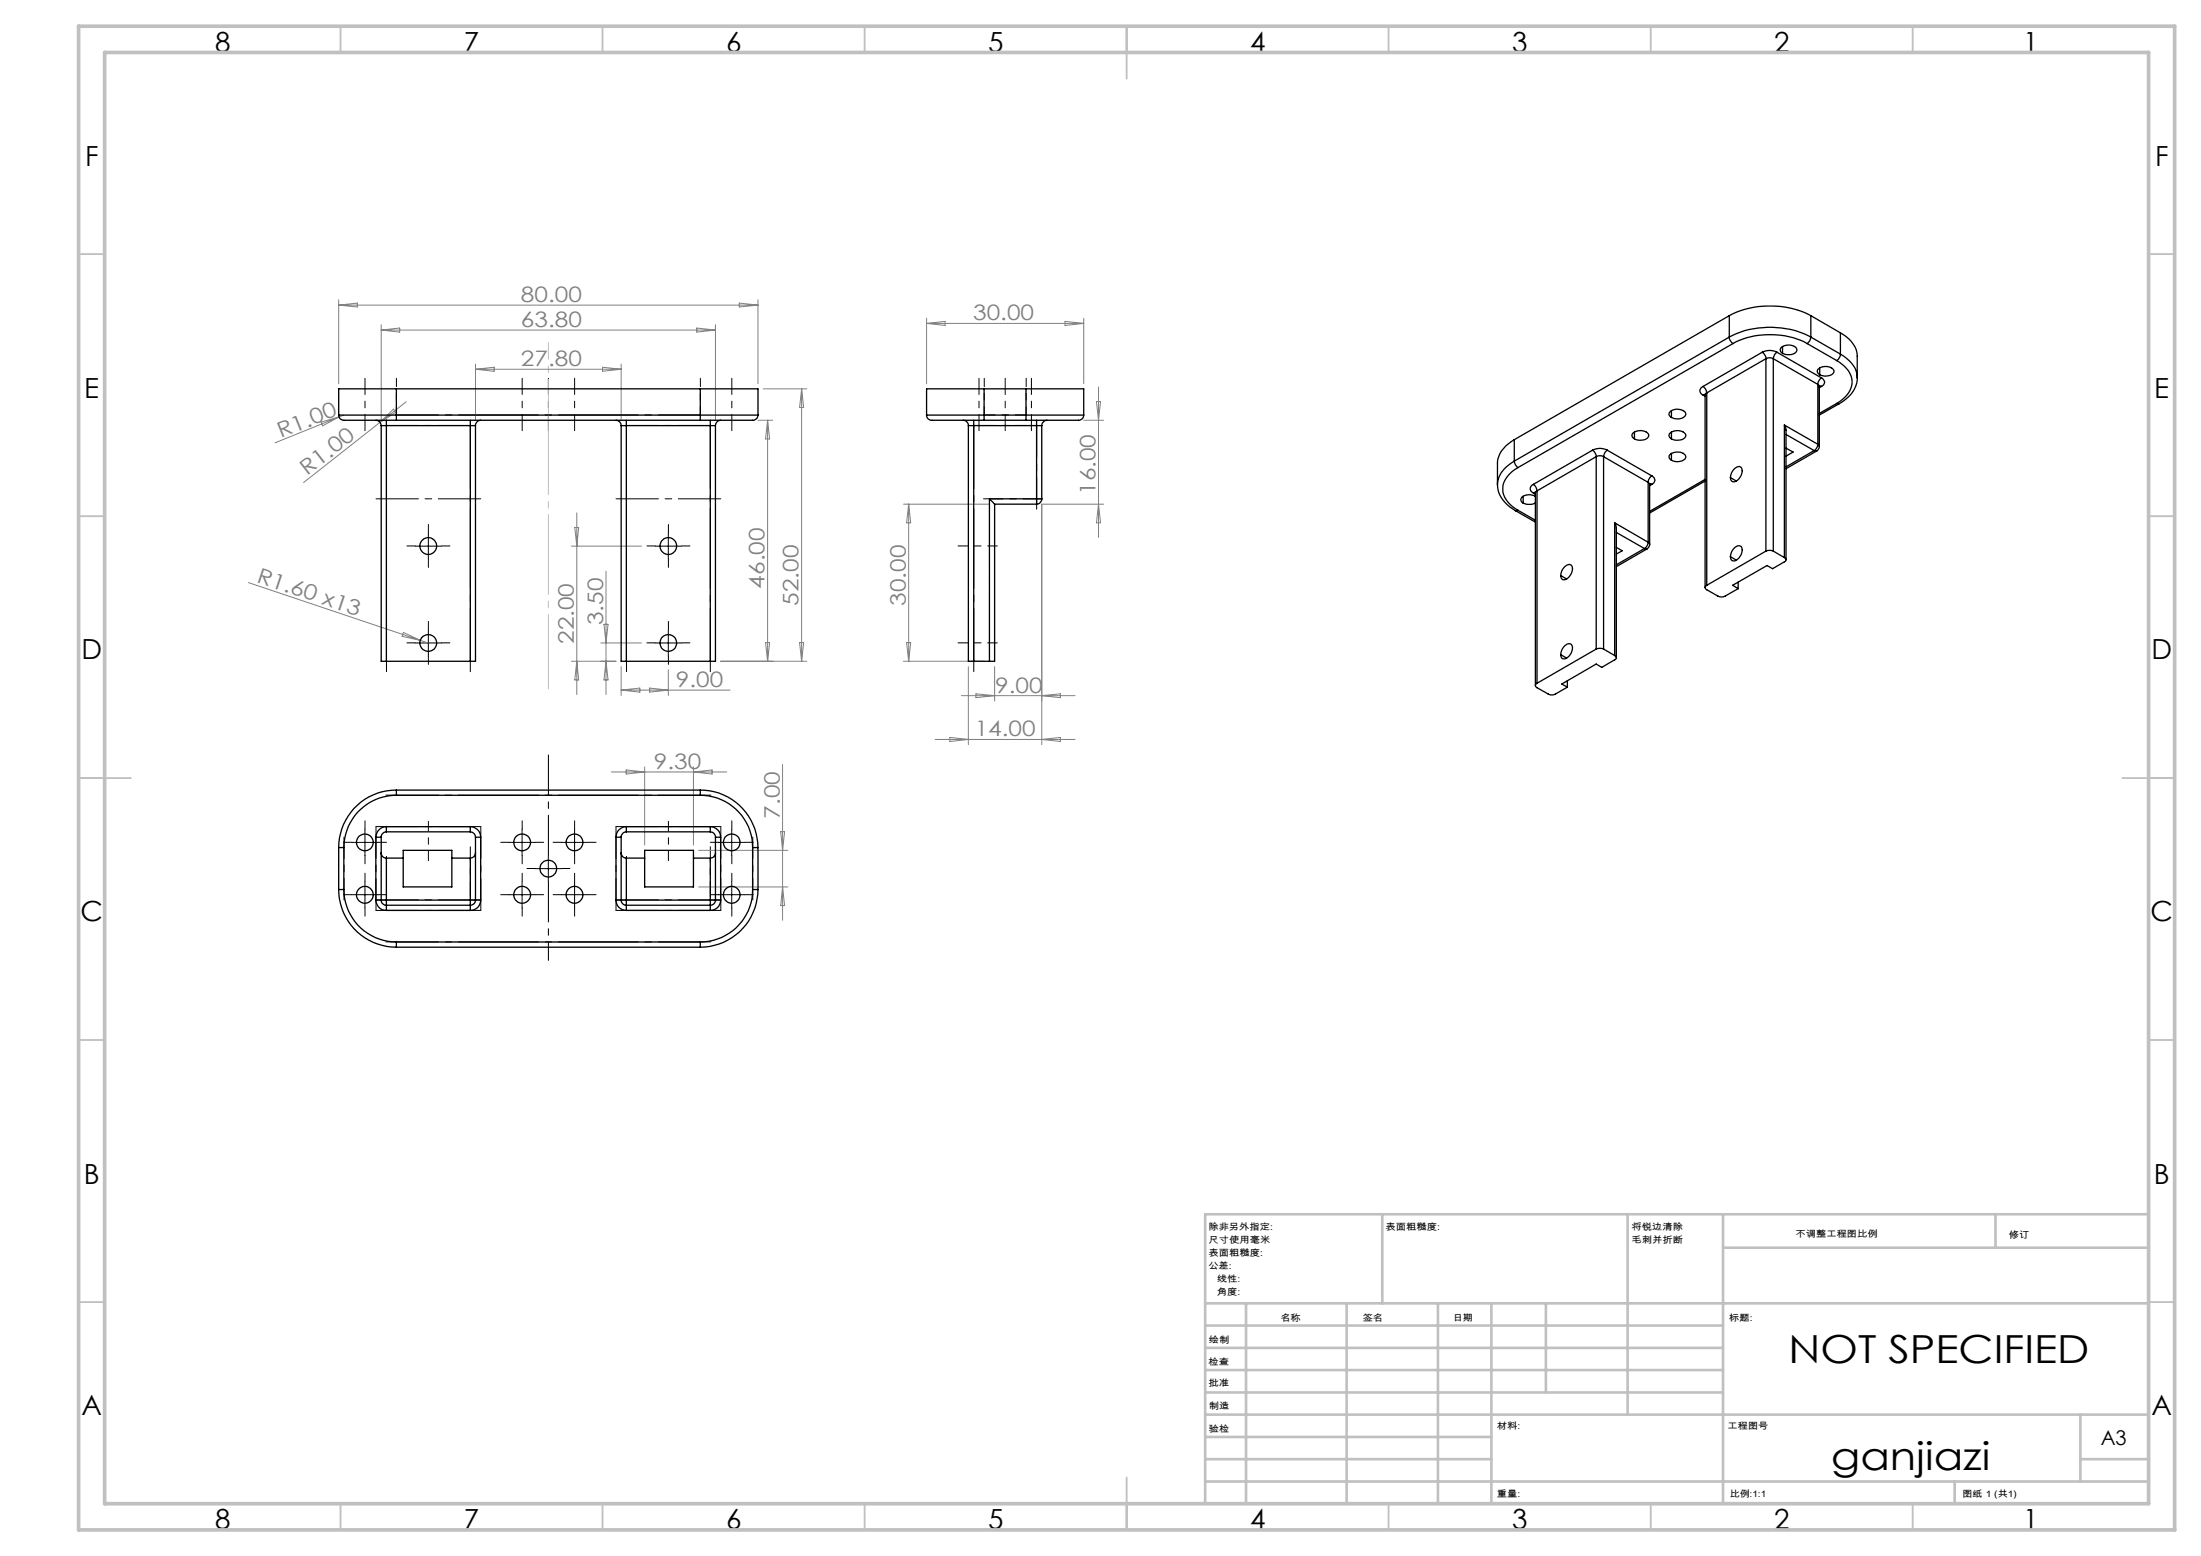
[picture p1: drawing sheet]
<svg xmlns="http://www.w3.org/2000/svg" width="420mm" height="297mm" viewBox="0 0 420 297" stroke-linecap="round" stroke-linejoin="round" font-family="sans-serif">
<g fill="none" stroke="#808080" stroke-width=".19">
<path d="M64.6 57.2v16M64.6 58.2h80M64.6 58.2l3.6-.3v.7zM141.1 57.9l3.5 .3-3.5 .4zM144.6 57.2v16M64.7 79.6l-12.2 4.9M65.6 79.2l-.9 .4M72.7 62v18.2M72.7 63h63.8M72.7 63l3.6-.4v.8zM77.5 76.7l-19.6 15.4M90.7 69.5v10.7"/>
<path d="M90.7 70.5h27.8M90.7 70.5l3.6-.4v.8zM115 70.1l3.5 .4-3.5 .4zM118.5 69.5v10.7M133 62.6l3.5 .4-3.5 .4zM136.5 62v18.2M145.6 74.2h8.4M153 74.2v52M153 74.2l.4 3.6h-.8zM176.8 61.7l3.5-.4v.8zM176.8 60.7v12.5M176.8 61.7h30"/>
<path d="M203.2 61.3l3.6 .4-3.6 .4zM206.8 60.7v12.5M209.2 76.7h.8l-.4 3.5zM209.6 73.9v28.7M61.3 80.6l3.4-1-3.1 1.7zM72.5 80.6l2.6-2.5 .4 .6zM110.1 97.9v34.7M144.6 80.2h2.9M146.5 80.2v46M146.5 80.2l.4 3.6h-.8zM172.4 96.2h16.4M173.4 96.2l.4 3.6h-.8z"/>
<path d="M173.4 96.2v30M206.8 80.2h3.8M209.6 96.2l.4 3.6h-.8zM210.6 96.2h-11.8v45.9M47.4 111.2l32.8 11M109 104.2h13.4M109.7 100.7h.7l-.3 3.5zM115.3 119.2h.7l-.4 3.5zM115.6 109v23.6M77 120.7l3.2 1.5-3.5-.7zM80.2 122.2l1.5 .5M80.7 121.5l-.3 .4"/>
<path d="M109 126.2h8.5M110.1 126.2l.3 3.6h-.7zM114.7 122.7h7.7M115.6 126.2l.4 3.6h-.7zM118.5 127.2v5.5M118.5 131.7h20.8M118.5 131.7l3.6-.4v.8zM124 131.3l3.5 .4-3.5 .4zM127.5 127.8v4.9M137.5 126.2h16.5M146.1 122.7h.8l-.4 3.5zM152.6 122.7h.8l-.4 3.5z"/>
<path d="M172.4 126.2h15.4M173 122.7h.8l-.4 3.5zM183.4 132.8h21.7M184.8 127.2v14.9M186.2 132.4l3.6 .4-3.6 .4zM189.8 127.2v6.6M198.8 132.8l3.6-.4v.8zM116.7 147.4h22M119.5 147l3.5 .4-3.5 .3zM123 146.4v14.9M132.3 146.4v14.9M132.3 147.4l3.6-.4v.7z"/>
<path d="M149 158.7h.7l-.4 3.6zM149.3 145.9v29.7M178.4 141.1h26.7M181.3 140.8l3.5 .3-3.5 .4zM198.8 141.1l3.6-.3v.7zM133.3 169.3h17.1M133.3 162.3h17.1M149.3 169.3l.4 3.6h-.7z"/>
</g>
<path d="M75.6 72.2v7M133.6 72.2v7M187.8 72.2v7M195.8 72.2v7" fill="none" stroke="#000" stroke-width=".19" stroke-dasharray="15.2 1.3 1.3 1.3" stroke-dashoffset="13.6"/>
<path d="M69.6 82.2v-10M99.6 82.2v-10M104.6 82.2v-10M109.6 82.2v-10M139.6 82.2v-10M186.8 82.2v-10M191.8 82.2v-10M196.8 82.2v-10" fill="none" stroke="#000" stroke-width=".19" stroke-dasharray="15.2 1.3 1.3 1.3" stroke-dashoffset="12.1"/>
<path d="M75.6 79.2h58" fill="none" stroke="#000" stroke-width=".19" stroke-dasharray="15.2 1.3 1.3 1.3" stroke-dashoffset="7.2"/>
<path d="M73.7 81.2h16M119.5 81.2h16M197.8 97.2v-16M71.7 157.8v16M117.5 157.8v16M91.7 173.8v-16M137.5 173.8v-16" fill="none" stroke="#000" stroke-width=".19" stroke-dasharray="15.2 1.3 1.3 1.3" stroke-dashoffset="9.1"/>
<path d="M73.7 128.2v-47M89.7 128.2v-47M119.5 128.2v-47M135.5 128.2v-47M185.8 128.2v-47" fill="none" stroke="#000" stroke-width=".19" stroke-dasharray="15.2 1.3 1.3 1.3" stroke-dashoffset="3.2"/>
<path d="M91.7 95.2h-20M137.5 95.2h-20M91.7 157.8h-20M137.5 157.8h-20M71.7 173.8h20M91.7 171.8h-20M117.5 173.8h20M137.5 171.8h-20" fill="none" stroke="#000" stroke-width=".19" stroke-dasharray="15.2 1.3 1.3 1.3" stroke-dashoffset="7.1"/>
<g fill="none" stroke="#000" stroke-width=".19" stroke-dasharray="15.2 1.3 1.3 1.3">
<path d="M79.2 104.2h-1.6M81.7 101.7v-1.6M81.7 106.7v1.6M84.2 104.2h1.6M125 104.2h-1.6M127.5 101.7v-1.6M127.5 106.7v1.6M130 104.2h1.6M79.2 122.7h-1.6M81.7 120.2v-1.6M81.7 125.2v1.6M84.2 122.7h1.6"/>
<path d="M125 122.7h-1.6M127.5 120.2v-1.6M127.5 125.2v1.6M130 122.7h1.6M69.6 158.3v-1.6M99.6 158.3v-1.6M109.6 158.3v-1.6M139.6 158.3v-1.6M67.1 160.8h-1.6M67.1 170.8h-1.6M69.6 163.3v1.6M69.6 168.3v-1.6"/>
<path d="M69.6 173.3v1.6M72.1 160.8h1.6M72.1 170.8h1.6M97.1 160.8h-1.6M97.1 170.8h-1.6M99.6 163.3v1.6M99.6 168.3v-1.6M99.6 173.3v1.6M102.1 160.8h1.6M102.1 165.8h-1.6M102.1 170.8h1.6M107.1 160.8h-1.6"/>
<path d="M107.1 165.8h1.6M107.1 170.8h-1.6M109.6 163.3v1.6M109.6 168.3v-1.6M109.6 173.3v1.6M112.1 160.8h1.6M112.1 170.8h1.6M137.1 170.8h-1.6M137.1 160.8h-1.6M139.6 168.3v-1.6M139.6 173.3v1.6M139.6 163.3v1.6"/>
<path d="M142.1 170.8h1.6M142.1 160.8h1.6"/>
</g>
<path d="M187.8 79.2h8" fill="none" stroke="#000" stroke-width=".19" stroke-dasharray="15.2 1.3 1.3 1.3" stroke-dashoffset="13.1"/>
<path d="M185.8 81.2h12M65.6 159.8v12M143.6 171.8v-12" fill="none" stroke="#000" stroke-width=".19" stroke-dasharray="15.2 1.3 1.3 1.3" stroke-dashoffset="11.1"/>
<path d="M190.3 104.2h-7.5M190.3 122.7h-7.5M81.7 164.3v-7.5M127.5 164.3v-7.5" fill="none" stroke="#000" stroke-width=".19" stroke-dasharray="15.2 1.3 1.3 1.3" stroke-dashoffset="13.4"/>
<path d="M187.7 95.2h11.3" fill="none" stroke="#000" stroke-width=".19" stroke-dasharray="15.2 1.3 1.3 1.3" stroke-dashoffset="11.5"/>
<path d="M188.8 96.3v28.8" fill="none" stroke="#000" stroke-width=".19" stroke-dasharray="15.2 1.3 1.3 1.3" stroke-dashoffset="2.7"/>
<path d="M135.6 151.8h-62M73.6 179.8h62" fill="none" stroke="#000" stroke-width=".19" stroke-dasharray="15.2 1.3 1.3 1.3" stroke-dashoffset="5.2"/>
<path d="M73.7 163.5v9.4M89.7 171.1v-9.5M119.5 163.5v9.4M135.5 171.1v-9.5" fill="none" stroke="#000" stroke-width=".19" stroke-dasharray="15.2 1.3 1.3 1.3" stroke-dashoffset="12.4"/>
<path d="M104.6 163.3v-19.2" fill="none" stroke="#000" stroke-width=".19" stroke-dasharray="15.2 1.3 1.3 1.3" stroke-dashoffset="7.6"/>
<path d="M104.6 168.3v15" fill="none" stroke="#000" stroke-width=".19" stroke-dasharray="15.2 1.3 1.3 1.3" stroke-dashoffset="7.5"/>
<g fill="none" stroke="#000" stroke-width=".19">
<path d="M79.2 104.2h5M81.7 101.7v5M125 104.2h5M127.5 101.7v5M79.2 122.7h5M81.7 120.2v5M125 122.7h5M127.5 120.2v5M69.6 158.3v5M99.6 158.3v5M109.6 158.3v5M139.6 158.3v5"/>
<path d="M67.1 160.8h5M67.1 170.8h5M69.6 168.3v5M97.1 160.8h5M97.1 170.8h5M99.6 168.3v5M102.1 165.8h5M104.6 163.3v5M107.1 160.8h5M107.1 170.8h5M109.6 168.3v5M137.1 160.8h5"/>
<path d="M137.1 170.8h5M139.6 168.3v5"/>
</g>
<path d="M104.6 80.2v51.3" fill="none" stroke="#c0c0c0" stroke-width=".19" stroke-dasharray="15.2 1.3 1.3 1.3" stroke-dashoffset="1"/>
<path d="M104.6 80.2v-14.8" fill="none" stroke="#c0c0c0" stroke-width=".19" stroke-dasharray="15.2 1.3 1.3 1.3" stroke-dashoffset="7.4"/>
<g fill="none" stroke="#c0c0c0" stroke-width=".35">
<path d="M65 5v5M115 5v5M165 5v5M215 5v10M265 5v5M315 5v5M365 5v5M15 48.5h5M410 48.5h5M15 98.5h5M410 98.5h5M15 148.5h10"/>
<path d="M405 148.5h10M15 198.5h5M410 198.5h5M15 248.5h5M410 248.5h5M65 287v5M115 287v5M165 287v5M215 282v10M265 287v5M315 287v5M365 287v5"/>
</g>
<g fill="none" stroke="#c0c0c0" stroke-width=".5">
<path d="M263.8 231.8v17M310.6 231.8v38.2M328.8 231.8v55.2M328.8 238.2h81.2M380.8 231.8v6.4M410 231.8h-180v55.2M230 248.8h180M230 257.3h98.8M230 253h98.8M237.8 248.8v38.2M257 248.8v38.2M274.4 248.8v38.2"/>
<path d="M284.6 248.8v38.2M295 248.8v17M230 265.8h98.8M230 261.5h98.8M230 278.5h54.6M230 274.3h54.6M230 270h180M397 278.5h13M397 270v12.8M230 282.8h180M373 282.8v4.2"/>
</g>
<path d="M15 5h400v287h-400zM20 10h390v277h-390z" fill="none" stroke="#c0c0c0" stroke-width=".7"/>
<g fill="none" stroke="#000" stroke-width=".25">
<path d="M64.6 79.2a1.19 1.19 0 0 0 1.6 1h9.4M64.6 79.2h11M75.6 79.2v1M75.6 74.2h-11v5M75.6 79.2h58M75.6 74.2v5M75.6 74.2h58M133.6 79.2h11M133.6 74.2h11v5M133.6 79.2v1M133.6 74.2v5M144.6 79.2a1.19 1.19 0 0 1-1.5 1h-9.5"/>
<path d="M176.8 79.2h11M176.8 79.2a1.14 1.14 0 0 0 1.5 1h9.5M187.8 79.2v1M187.8 74.2h-11v5M187.8 79.2h8M187.8 74.2h8M187.8 74.2v5M195.8 79.2v1M195.8 79.2h11M195.8 74.2h11v5M195.8 74.2v5M206.8 79.2a1.16 1.16 0 0 1-1.6 1h-9.4"/>
<path d="M318.7 78.6a2.11 2.11 0 0 1 3 .3 1.51 1.51 0 0 1-2.2 1l-.6-.2-.3-.3-.1-.4zM318.9 78.4v1.3M325 73.8a.85 .85 0 0 0-.6 .8 .85 .85 0 0 0 .6 .8M325 73.8a1.6 1.6 0 0 1 .7 1.2M325 75.4l.4 .2M325.3 75.3l.1 .1M325.4 75.3l-.4 .1M325.4 75.4v36.7M325.7 75l-.3 .4M325.7 75v36.7M330 64.3a1.6 1.6 0 0 0 .7 1.3M330 64.3a17.1 17.1 0 0 1 15.5 0"/>
<path d="M330 60.3a17.4 17.4 0 0 1 15.5 0M330 60.3v4M330 64.3l-41 23.7M330 60.3l-41 23.6M330.7 65.6a15.6 15.6 0 0 1 14.1 0M330.7 65.6l-41 23.6M336.3 67.2a3 3 0 0 1 2.8 0M336.3 67.2a1.6 1.6 0 0 1 .7 1.3M336.3 67.2l-11.3 6.6M337 68.5a1.5 1.5 0 0 1 1.4 0M337 68.5v36.7M337 68.5l-11.3 6.5"/>
<path d="M338.4 68.5v36.7M338.4 68.5l8.5 4.9M339.1 67.2a1.6 1.6 0 0 0-.7 1.3M339.1 67.2l8.5 4.9M339.9 66.4a2.06 2.06 0 0 1 3 .2 1.16 1.16 0 0 1-1.5 1.1 1.36 1.36 0 0 1-1.7-1zM340.1 66.1v1.3M344.8 65.6l5.7 3.2M345.5 64.3a1.6 1.6 0 0 1-.7 1.3M345.5 60.3v4M345.5 64.3l5.7 3.3M345.5 60.3l5.7 3.2M346.9 73.4l.3 .4"/>
<path d="M346.9 73.4v11.4M347 70.4a2.07 2.07 0 0 1 3 .3 1.22 1.22 0 0 1-1.6 1.1 1.34 1.34 0 0 1-1.6-1zM347.2 73.7l.4 .1M347.2 73.8v11.4M347.2 73.6v.2M347.2 70.2v1.3M347.6 72.1a.85 .85 0 0 1 .6 .9 .85 .85 0 0 1-.6 .8M347.6 72.1a1.6 1.6 0 0 0-.7 1.3M347.6 73.8l-.4 .2M350.5 68.8a5.4 5.4 0 0 1 2.9 3.9 4.9 4.9 0 0 1-2.9 4.3M350.5 77h.5M350.5 77l-3.3 1.9"/>
<path d="M351 77l-3.8 2.2M351.2 67.6a1.6 1.6 0 0 1-.7 1.2M351.2 63.5a5.4 5.4 0 0 1 3.2 4.5v4.1M351.2 67.6a5.4 5.4 0 0 1 3.2 4.5M351.2 63.5v4.1M354.4 72.1a5.8 5.8 0 0 1-3.4 4.9M71.7 80.2a1.09 1.09 0 0 1 1 1M72.7 81.2h1M72.7 81.2v45h1M73.7 80.2v1M73.7 81.2h16M73.7 81.2v45"/>
<path d="M75.6 80.2h58M89.7 80.2v1M89.7 81.2h1M89.7 81.2v45M90.7 81.2v45h-1M91.7 80.2a1.02 1.02 0 0 0-1 1M117.5 80.2a1.02 1.02 0 0 1 1 1M118.5 81.2h1M118.5 81.2v45h1M119.5 80.2v1M119.5 81.2h16M119.5 81.2v45"/>
<path d="M135.5 81.2h1M135.5 80.2v1M135.5 81.2v45M136.5 81.2v45h-1M137.5 80.2a1.02 1.02 0 0 0-1 1M183.8 80.2a1.02 1.02 0 0 1 1 1M184.8 81.2h1M184.8 81.2v45h1M185.8 80.2v1M185.8 81.2h12M185.8 81.2v45M187.8 80.2h8"/>
<path d="M188.8 95.2l1 1M188.8 95.2h9M188.8 95.2v31M189.8 96.2v30h-1M189.8 96.2h8M197.8 80.2v1M197.8 81.2h1M197.8 95.2h1M197.8 95.2v1M197.8 81.2v14M198.8 95.2a1.02 1.02 0 0 1-1 1M198.8 81.2v14"/>
<path d="M199.8 80.2a1.09 1.09 0 0 0-1 1M285.7 92.5a5.9 5.9 0 0 0 3.5 5M289 88a1.6 1.6 0 0 0 .7 1.2M289 83.9a5.4 5.4 0 0 0-3.3 4.5v4.1M289 88a5.4 5.4 0 0 0-3.3 4.5M289 83.9v4.1M289.2 97.5l3.8 2.2M289.7 89.2a4.8 4.8 0 0 0-2.9 4.8 5.7 5.7 0 0 0 2.9 3.4M289.7 97.4l-.5 .1M289.7 97.4l3.3 1.9M290.7 94.7v1.3M292.6 92.5a.85 .85 0 0 0-.6 .8 .85 .85 0 0 0 .6 .8"/>
<path d="M292.6 92.5a1.6 1.6 0 0 1 .7 1.2M292.6 94.1l.4 .2M292.9 94l.1 .1M293 96a2.68 2.68 0 0 1-2.3 0M293 94.8a2.13 2.13 0 0 0-2.7 .3v.6l.4 .3M293 94l-.4 .1M293 94.1v36.7M293.3 93.7l-.3 .4M293.3 93.7v36.7M303.9 85.9a3 3 0 0 1 2.8 0M303.9 85.9a1.6 1.6 0 0 1 .7 1.3M303.9 85.9l-11.3 6.6"/>
<path d="M304.6 87.2a1.5 1.5 0 0 1 1.4 0M304.6 87.2v36.7M304.6 87.2l-11.3 6.5M306 87.2v36.7M306 87.2l8.5 4.9M306.7 85.9a1.6 1.6 0 0 0-.7 1.3M306.7 85.9l8.5 4.9M308.1 99.8l.3 1v24.8M308.1 99.8l6.4 3.7M308.1 99.8v25.3M311.6 82.7a2.11 2.11 0 0 1 3 .3 1.22 1.22 0 0 1-1.5 1 1.41 1.41 0 0 1-1.7-.9zM311.9 82.5v1.3"/>
<path d="M314.5 92.1l.3 .4M314.5 92.1v11.4M314.8 92.4l.4 .1M314.8 92.5v11.4M314.8 92.3v.2M315.2 90.8a.85 .85 0 0 1 .6 .8 .85 .85 0 0 1-.6 .9M315.2 90.8a1.6 1.6 0 0 0-.7 1.3M315.2 92.5l-.4 .2M318.7 82.7a2.07 2.07 0 0 1 3 .3 1.21 1.21 0 0 1-1.5 1 1.36 1.36 0 0 1-1.7-.9zM318.8 86.6a2.13 2.13 0 0 1 2.9 .5 1.26 1.26 0 0 1-1.5 1 1.43 1.43 0 0 1-1.7-.9zM318.9 82.5v1.3M318.9 86.5v1.3"/>
<path d="M325.4 91.8l-10.6 6.1M325.4 91.5l-10.6 6.1M330.2 91.2l1.1 .6M331 89.5l.2-.2a.74 .74 0 0 1 1-.1 .74 .74 0 0 1 .2 .9 1.89 1.89 0 0 1-1.8 1.8 1.79 1.79 0 0 1 .4-2.4zM340.5 81.1l.3 1v24.8M340.5 81.1l6.4 3.7M340.5 81.1v25.3M340.8 85.5l1.4 .8-1.4 .8M340.8 82.9l5.4 3.1M346.2 86l.5 .1M346.2 86l-5.4 3.1M346.7 86.1l-5.9 3.4"/>
<path d="M346.9 84.8a1.62 1.62 0 0 1-.7 1.2M346.9 84.8l.3 .4M347.2 85.2l-.1 .4-.4 .5M297.8 109.9l1.1 .6M298.6 108.2l.2-.2a.74 .74 0 0 1 1-.1 .74 .74 0 0 1 .2 .9 1.89 1.89 0 0 1-1.8 1.8 1.79 1.79 0 0 1 .4-2.4zM308.4 104.5l1.2 .6-1.2 .7M308.4 101.6l5.4 3.1M313.8 104.7l.5 .1M313.8 104.7l-5.4 3.1M314.3 104.8l-5.9 3.4M314.5 103.5a1.62 1.62 0 0 1-.7 1.2M314.5 103.5l.3 .4"/>
<path d="M314.8 103.9l-.1 .4-.4 .5M325.7 111.7a.44 .44 0 0 0-.3 .4 .44 .44 0 0 0 .3 .5l2.1 1.2a1.5 1.5 0 0 0 1.4 0l2.5-1.4M330.2 106.3l1.1 .6M331 104.6a.8 .8 0 0 1 1-.4 .8 .8 0 0 1 .4 1 1.89 1.89 0 0 1-1.8 1.8 1.79 1.79 0 0 1 .4-2.4zM331.7 111.1v1.3M337 105.2l.5-.1 .9 .1M337 105.2l-11.3 6.5M338.4 105.2l2.1 1.2M340.5 106.4a.42 .42 0 0 1 .3 .4 .42 .42 0 0 1-.3 .4l-2.3 1.3-1-.6-6.6 3.8 1.1 .7M73.7 126.2h16M119.5 126.2h16M185.8 126.2h3"/>
<path d="M293.3 130.4a.44 .44 0 0 0-.3 .4 .44 .44 0 0 0 .3 .5l2.1 1.2a1.5 1.5 0 0 0 1.4 0l2.3-1.3M297.8 125l1.1 .6M298.6 123.3a.8 .8 0 0 1 1-.4 .8 .8 0 0 1 .4 1 1.89 1.89 0 0 1-1.8 1.8 1.79 1.79 0 0 1 .4-2.4zM299.1 130v1.2M304.6 123.9l.5-.1 .9 .1M304.6 123.9l-11.3 6.5M306 123.9l2.1 1.2M308.1 125.1a.42 .42 0 0 1 .3 .4 .42 .42 0 0 1-.3 .4l-2.5 1.5-1-.7-6.6 3.9 1.1 .6M71.7 159.8h1M71.7 159.8v12M72.7 159.8v12M73.7 158.8a1.02 1.02 0 0 0-1 1"/>
<path d="M73.7 157.8a2.05 2.05 0 0 0-2 2M73.7 157.8v1M73.7 158.8h16M73.7 157.8h16M75.6 151.8a10 10 0 0 0-10 10M75.6 150.8a11 11 0 0 0-11 11M75.6 150.8v1M75.6 151.8h58M75.6 150.8h58M89.7 158.8a1.02 1.02 0 0 1 1 1M89.7 157.8a1.99 1.99 0 0 1 2 2M89.7 157.8v1"/>
<path d="M90.7 159.8h1M90.7 159.8v12M91.7 159.8v12M117.5 159.8h1M117.5 159.8v12M118.5 159.8v12M119.5 158.8a1.02 1.02 0 0 0-1 1M119.5 157.8a1.99 1.99 0 0 0-2 2M119.5 157.8v1M119.5 158.8h16M119.5 157.8h16M133.6 151.8a10 10 0 0 1 10 10"/>
<path d="M133.6 150.8v1M133.6 150.8a11 11 0 0 1 11 11M135.5 158.8a1.02 1.02 0 0 1 1 1M135.5 157.8a1.99 1.99 0 0 1 2 2M135.5 157.8v1M136.5 159.8h1M136.5 159.8v12M137.5 159.8v12M64.6 169.8a11 11 0 0 0 11 11M64.6 169.8h1M64.6 161.8h1M64.6 161.8v8"/>
<path d="M65.6 169.8a10 10 0 0 0 10 10M65.6 161.8v8M71.7 171.8a1.99 1.99 0 0 0 2 2M71.7 171.8h1M72.7 162.8a.96 .96 0 0 0 1 1M72.7 171.8a.96 .96 0 0 0 1 1M72.7 171.8h1M73.7 171.8v1M73.7 172.8v1M73.7 163.8v8M73.7 163.8h3.2M73.7 171.8h16"/>
<path d="M73.7 172.8h16M73.7 173.8h16M75.6 179.8v1M75.6 179.8h58M76.9 162.3h9.3v7h-9.3zM86.2 163.8h3.5M89.7 171.8v1M89.7 171.8h1M89.7 172.8v1M89.7 163.8v8M90.7 162.8a.96 .96 0 0 1-1 1M90.7 171.8a.96 .96 0 0 1-1 1"/>
<path d="M90.7 171.8h1M91.7 171.8a1.93 1.93 0 0 1-2 2M117.5 171.8a1.93 1.93 0 0 0 2 2M117.5 171.8h1M118.5 162.8a.96 .96 0 0 0 1 1M118.5 171.8h1M118.5 171.8a.96 .96 0 0 0 1 1M119.5 171.8v1M119.5 172.8v1M119.5 163.8v8M119.5 163.8h3.5M119.5 171.8h16"/>
<path d="M119.5 172.8h16M119.5 173.8h16M123 162.3h9.3v7h-9.3zM132.3 163.8h3.2M133.6 179.8v1M135.5 171.8v1M135.5 171.8h1M135.5 172.8v1M135.5 163.8v8M136.5 162.8a.96 .96 0 0 1-1 1M136.5 171.8a.96 .96 0 0 1-1 1M136.5 171.8h1"/>
<path d="M137.5 171.8a1.93 1.93 0 0 1-2 2M143.6 169.8a10 10 0 0 1-10 10M143.6 169.8h1M143.6 161.8h1M143.6 161.8v8M144.6 169.8a11.1 11.1 0 0 1-11 11M144.6 161.8v8M75.6 180.8h58"/>
<circle cx="81.7" cy="104.2" r="1.6"/>
<circle cx="127.5" cy="104.2" r="1.6"/>
<circle cx="81.7" cy="122.7" r="1.59"/>
<circle cx="127.5" cy="122.7" r="1.59"/>
<circle cx="69.6" cy="170.8" r="1.6"/>
<circle cx="69.6" cy="160.8" r="1.59"/>
<circle cx="99.6" cy="170.8" r="1.62"/>
<circle cx="99.6" cy="160.8" r="1.61"/>
<circle cx="104.6" cy="165.8" r="1.6"/>
<circle cx="109.6" cy="170.8" r="1.6"/>
<circle cx="109.6" cy="160.8" r="1.59"/>
<circle cx="139.6" cy="170.8" r="1.6"/>
<circle cx="139.6" cy="160.8" r="1.59"/>
</g>
<g font-size="7.4">
<text x="341.3" y="260.1">NOT SPECIFIED</text>
<text x="349.4" y="280.5">ganjiazi</text>
</g>
<g font-size="5.3">
<text x="41" y="9.9">8</text>
<text x="88.5" y="9.9">7</text>
<text x="138.5" y="9.9">6</text>
<text x="188.5" y="9.9">5</text>
<text x="238.5" y="9.9">4</text>
<text x="288.5" y="9.9">3</text>
<text x="338.5" y="9.9">2</text>
<text x="386" y="9.9">1</text>
<text x="16.2" y="31.7">F</text>
<text x="411.2" y="31.7">F</text>
<text x="16.1" y="75.9">E</text>
<text x="411.1" y="75.9">E</text>
<text x="15.5" y="125.9">D</text>
<text x="410.5" y="125.9">D</text>
<text x="15.4" y="175.9">C</text>
<text x="410.4" y="175.9">C</text>
<text x="16" y="225.9">B</text>
<text x="411" y="225.9">B</text>
<text x="15.5" y="270.2">A</text>
<text x="410.5" y="270.2">A</text>
<text x="41" y="291.9">8</text>
<text x="88.5" y="291.9">7</text>
<text x="138.5" y="291.9">6</text>
<text x="188.5" y="291.9">5</text>
<text x="238.5" y="291.9">4</text>
<text x="288.5" y="291.9">3</text>
<text x="338.5" y="291.9">2</text>
<text x="386" y="291.9">1</text>
</g>
<g font-size="4.1" fill="#808080">
<text x="99.4" y="57.6">80.00</text>
<text x="99.4" y="62.4">63.80</text>
<text x="185.7" y="61.1">30.00</text>
<text x="99.4" y="69.9">27.80</text>
<text x="53.6" y="83.6" transform="rotate(-22 53.6 83.6)">R1.00</text>
<text x="58.6" y="90.9" transform="rotate(-38 58.6 90.9)">R1.00</text>
<text x="209.1" y="94.5" transform="rotate(-90 209.1 94.5)">16.00</text>
<text x="48.8" y="111.1" transform="rotate(19 48.8 111.1)">R1.60 x13</text>
<text x="145.9" y="112.3" transform="rotate(-90 145.9 112.3)">46.00</text>
<text x="115.1" y="119.3" transform="rotate(-90 115.1 119.3)">3.50</text>
<text x="152.4" y="115.6" transform="rotate(-90 152.4 115.6)">52.00</text>
<text x="172.8" y="115.6" transform="rotate(-90 172.8 115.6)">30.00</text>
<text x="109.5" y="122.9" transform="rotate(-90 109.5 122.9)">22.00</text>
<text x="129" y="131.1">9.00</text>
<text x="189.9" y="132.2">9.00</text>
<text x="186" y="140.5">14.00</text>
<text x="124.8" y="146.8">9.30</text>
<text x="148.8" y="156.2" transform="rotate(-90 148.8 156.2)">7.00</text>
</g>
<text font-size="3.9" x="400.9" y="275.8">A3</text>
<g font-size="1.7">
<text x="230.6" y="234.8">除非另外指定:</text>
<text x="230.6" y="237.3">尺寸使用毫米</text>
<text x="230.6" y="239.8">表面粗糙度:</text>
<text x="264.4" y="234.8">表面粗糙度:</text>
<text x="311.3" y="234.7">将锐边清除</text>
<text x="311.3" y="237.2">毛刺并折断</text>
<text x="342.6" y="236.2">不调整工程图比例</text>
<text x="383.3" y="236.4">修订</text>
<text x="230.6" y="242.3">公差:</text>
<text x="232.2" y="244.8">线性:</text>
<text x="232.2" y="247.3">角度:</text>
<text x="230.7" y="256.3">绘制</text>
<text x="244.3" y="252.2">名称</text>
<text x="260" y="252.1">签名</text>
<text x="277.2" y="252.1">日期</text>
<text x="330" y="252.1">标题:</text>
<text x="230.6" y="260.5">检查</text>
<text x="230.6" y="264.5">批准</text>
<text x="230.7" y="269">制造</text>
<text x="230.7" y="273.3">验检</text>
<text x="285.6" y="272.7">材料:</text>
<text x="329.6" y="272.7">工程图号</text>
<text x="285.6" y="285.7">重量:</text>
<text x="330.1" y="285.8">比例:1:1</text>
<text x="374.5" y="285.8">图纸 1 (共1)</text>
</g>
</svg>
